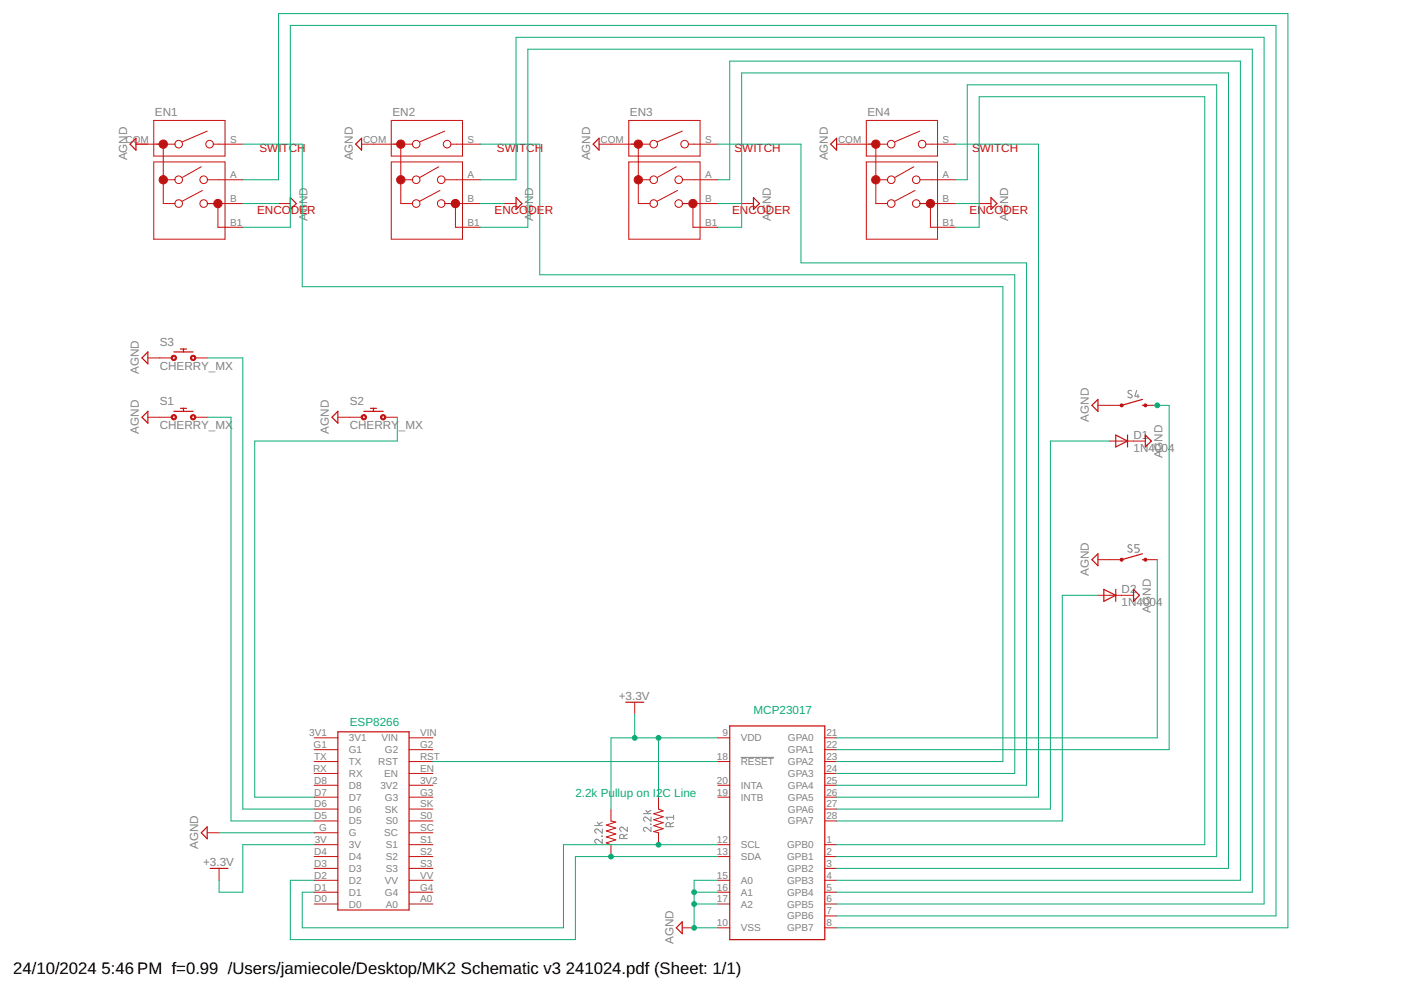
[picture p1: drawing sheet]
<svg xmlns="http://www.w3.org/2000/svg" width="297mm" height="210mm" viewBox="0 0 297 210" stroke-linecap="round" stroke-linejoin="round" font-family="sans-serif">
<g fill="none" stroke="#808080" stroke-width=".21">
<path d="M239.4 82.7a.41 .41 0 0 0-.6-.1 .41 .41 0 0 0-.1 .6l.6 .3a.37 .37 0 0 1 .2 .5 .37 .37 0 0 1-.5 .2l-.4-.2M240.5 82.6l-.4 1.2h.9M240.7 83.5v.7M239.4 115.4a.41 .41 0 0 0-.5-.1 .41 .41 0 0 0-.2 .5l.6 .4a.37 .37 0 0 1 .2 .5 .37 .37 0 0 1-.5 .1l-.4-.2M241 115.3h-.9v.7h.5a.46 .46 0 0 1 .4 .4 .46 .46 0 0 1-.4 .5h-.5M125.8 174.7h1.6M126.4 174l.5 .7M127.3 176.9l.1 .1zM127.4 177.6v.9l-.9-.8a.44 .44 0 0 0-.7 .1 .44 .44 0 0 0 .4 .7M127.4 175.4v.9l-.9-.8a.44 .44 0 0 0-.7 .2 .44 .44 0 0 0 .4 .6M127.4 174l-.7 .4M132 177.4v-.4a.44 .44 0 0 0-.4-.5 .44 .44 0 0 0-.5 .5v.4h1.6"/>
<path d="M132.7 175v.9l-.9-.8a.44 .44 0 0 0-.7 .2 .44 .44 0 0 0 .4 .6M132.7 176.5l-.7 .4M136.1 172.2h1.6M136.7 171.5l.5 .7M137.6 174.4l.1 .1zM137.7 175v.9l-.9-.7a.44 .44 0 0 0-.6 .1 .44 .44 0 0 0 .3 .6M137.7 172.9v.9l-.9-.8a.44 .44 0 0 0-.6 .2 .44 .44 0 0 0 .3 .6M137.7 171.5l-.7 .4M141.8 174.9v-.4a.44 .44 0 0 0-.4-.5 .44 .44 0 0 0-.5 .5v.4h1.6M142.5 174l-.7 .4M142.5 172.9h-1.6l.4 .5M142.5 172.5v.9"/>
<path d="M156.7 160.3h7"/>
</g>
<g fill="none" stroke="#c90d0c" stroke-width=".21">
<path d="M28.8 30.5h8.3M32.5 25.5h15.1v7.5h-15.1zM32.5 34.3h15.1v16.3h-15.1zM34.5 30.5v12.6h2.6M35.1 38h2M42.6 35.3l-4 2.2M43.8 38h7.6M43.8 27.7l-5.2 2.3M45.1 30.5h6.3M76.5 30.5h10.8M82.8 25.5h15.1v7.5h-15.1zM82.8 34.3h15.1v16.3h-15.1z"/>
<path d="M84.8 30.5v12.6h2.5M85.3 38h2M92.8 35.3l-4 2.2M94.1 38h7.5M94.1 27.7l-5.3 2.3M95.4 30.5h6.2M126.7 30.5h10.9M133 25.5h15.1v7.5h-15.1zM133 34.3h15.1v16.3h-15.1zM135 30.5v12.6h2.6M135.6 38h2M143.1 35.3l-4 2.2"/>
<path d="M144.3 38h7.6M144.3 27.7l-5.2 2.3M145.6 30.5h6.3M177 30.5h10.8M183.3 25.5h15.1v7.5h-15.1zM183.3 34.3h15.1v16.3h-15.1zM185.3 30.5v12.6h2.5M185.8 38h2M193.3 35.3l-4 2.2M194.6 38h7.5M194.6 27.7l-5.3 2.3M195.9 30.5h6.2"/>
<path d="M42.8 40.3l-4.2 2.3M43.8 43.1h7.6M46.1 43.1v5h5.3M58.9 43.1h2.5M93.1 40.3l-4.3 2.3M94.1 43.1h7.5M96.4 43.1v5h5.2M106.7 43.1h2.5M143.3 40.3l-4.2 2.3M144.3 43.1h7.6M146.6 43.1v5h5.3M156.9 43.1h2.5"/>
<path d="M193.6 40.3l-4.3 2.3M194.6 43.1h7.5M196.8 43.1v5h5.3M207.2 43.1h2.5M31.3 75.7h5M41.3 75.7h2.5M31.3 88.3h5M41.3 88.3h2.5M71.5 88.3h5M81.5 88.3h2.6M232.3 85.8h5M234.8 93.3h7.5"/>
<path d="M242.3 85.8h2.5M232.3 118.4h5M242.3 118.4h2.5M232.3 126h7.5M66.5 158.6h5M66.5 156.1h5M86.6 158.6h5M86.6 156.1h5M134.3 148.6v2.5M151.9 156.1h2.5M174.5 158.6h2.5M174.5 156.1h2.5"/>
<path d="M43.8 176.2h2.6M66.5 178.7h5M66.5 176.2h5M66.5 173.7h5M66.5 171.2h5M66.5 168.7h5M66.5 166.2h5M66.5 163.7h5M66.5 161.1h5M86.6 178.7h5M86.6 176.2h5M86.6 173.7h5"/>
<path d="M86.6 171.2h5M86.6 168.7h5M86.6 166.2h5M86.6 163.7h5M86.6 161.1h5M129.3 171.2v2.5l1 .2-2 .7 2 .6-2 .6 2 .7-2 .6 2 .6-2 .7 1 .3v2.6M139.3 168.7v2.5l1 .4-2 .6 2 .6-2 .7 2 .6-2 .6 2 .6-2 .7 1 .2v2.5M151.9 178.7h2.5M151.9 168.7h2.5M151.9 166.2h2.5M151.9 161.1h2.5M174.5 178.7h2.5"/>
<path d="M174.5 173.7h2.5M174.5 171.2h2.5M174.5 168.7h2.5M174.5 166.2h2.5M174.5 163.7h2.5M174.5 161.1h2.5M46.4 183.7v2.6M66.5 191.3h5M66.5 188.8h5M66.5 186.3h5M66.5 183.7h5M66.5 181.3h5"/>
<path d="M86.6 191.3h5M86.6 188.8h5M86.6 186.3h5M86.6 183.7h5M86.6 181.3h5M144.3 196.3h2.6M151.9 191.3h2.5M151.9 188.8h2.5M151.9 186.3h2.5M151.9 181.3h2.5M151.9 196.3h2.5M174.5 191.3h2.5"/>
<path d="M174.5 188.8h2.5M174.5 186.3h2.5M174.5 183.7h2.5M174.5 181.3h2.5M174.5 193.8h2.5M174.5 196.3h2.5"/>
<circle cx="37.8" cy="30.5" r=".8"/>
<circle cx="37.8" cy="38" r=".8"/>
<circle cx="43.1" cy="38" r=".8"/>
<circle cx="44.3" cy="30.5" r=".8"/>
<circle cx="88.1" cy="30.5" r=".8"/>
<circle cx="88.1" cy="38" r=".8"/>
<circle cx="93.3" cy="38" r=".8"/>
<circle cx="94.6" cy="30.5" r=".8"/>
<circle cx="138.3" cy="30.5" r=".8"/>
<circle cx="138.3" cy="38" r=".8"/>
<circle cx="143.6" cy="38" r=".8"/>
<circle cx="144.8" cy="30.5" r=".8"/>
<circle cx="188.6" cy="30.5" r=".8"/>
<circle cx="188.6" cy="38" r=".8"/>
<circle cx="193.8" cy="38" r=".8"/>
<circle cx="195.1" cy="30.5" r=".8"/>
<circle cx="37.8" cy="43.1" r=".8"/>
<circle cx="43.1" cy="43.1" r=".8"/>
<circle cx="88.1" cy="43.1" r=".8"/>
<circle cx="93.3" cy="43.1" r=".8"/>
<circle cx="138.3" cy="43.1" r=".8"/>
<circle cx="143.6" cy="43.1" r=".8"/>
<circle cx="188.6" cy="43.1" r=".8"/>
<circle cx="193.8" cy="43.1" r=".8"/>
</g>
<g fill="none" stroke="#c90d0c" stroke-width=".25">
<path d="M28.8 29.3v2.5l-1.3-1.3zM76.5 29.3v2.5l-1.3-1.3zM126.7 29.3v2.5l-1.2-1.3zM177 29.3v2.5l-1.3-1.3zM61.4 41.8l1.3 1.3-1.3 1.2zM109.2 41.8l1.2 1.3-1.2 1.2zM159.4 41.8l1.3 1.3-1.3 1.2zM209.7 41.8l1.2 1.3-1.2 1.2zM31.3 74.5v2.5l-1.3-1.3zM36.8 74.5h4.1M38.2 73.9h1.3M38.8 73.9v.6"/>
<path d="M31.3 87v2.5l-1.3-1.2zM36.8 87h4.1M38.2 86.4h1.3M38.8 86.4v.6M71.5 87v2.5l-1.3-1.2zM77 87h4.1M78.4 86.4h1.3M79 86.4v.6M231 85.8l1.3-1.3v2.5zM236.1 92.1l2.4 1.2-2.4 1.3zM238.5 92.1v2.5M241.7 85.8h.6"/>
<path d="M241.7 84.5l-4.4 1.3M242.3 92.1l1.3 1.2-1.3 1.3zM231 118.4l1.3-1.2v2.5zM241.7 118.4h.6M241.7 117.2l-4.4 1.2M233.5 124.7l2.6 1.3-2.6 1.2zM236.1 124.7v2.5M239.8 124.7l1.3 1.3-1.3 1.2zM71.5 154.9h15.1v37.7h-15.1zM132.4 148.6h3.8M154.4 153.6h20.1v45.2h-20.1zM43.8 175v2.5l-1.2-1.3z"/>
<path d="M44.5 183.7h3.7M144.3 195.1v2.5l-1.2-1.3z"/>
</g>
<g fill="#c90d0c" stroke="#c90d0c" stroke-width=".21">
<path d="M36.4 87.9a.57 .57 0 0 1 .9 .1 .57 .57 0 0 1-.4 .8 .57 .57 0 0 1-.7-.5h.2a.32 .32 0 0 1 .5-.4 .32 .32 0 0 1 .1 .5 .32 .32 0 0 1-.5 0l-.3-.1z" fill-rule="evenodd"/>
<path d="M40.5 87.9a.58 .58 0 0 1 .9 .1 .58 .58 0 0 1-.4 .9 .58 .58 0 0 1-.7-.6h.2a.32 .32 0 0 1 .4-.4 .32 .32 0 0 1 .2 .5 .32 .32 0 0 1-.5 0l-.3-.1z" fill-rule="evenodd"/>
<path d="M76.6 87.9a.57 .57 0 0 1 .9 .1 .57 .57 0 0 1-.4 .8 .57 .57 0 0 1-.7-.5h.3a.31 .31 0 0 1 .4-.3 .31 .31 0 0 1 .1 .5 .31 .31 0 0 1-.5-.1v-.1h-.3z" fill-rule="evenodd"/>
<path d="M80.7 87.9a.57 .57 0 0 1 .9 .1 .57 .57 0 0 1-.4 .8 .57 .57 0 0 1-.7-.5h.3a.31 .31 0 0 1 .4-.3 .31 .31 0 0 1 .1 .5 .31 .31 0 0 1-.5-.1v-.1h-.3z" fill-rule="evenodd"/>
<path d="M36.4 75.3a.57 .57 0 0 1 .9 .2 .57 .57 0 0 1-.4 .8 .57 .57 0 0 1-.7-.6h.2a.32 .32 0 0 1 .5-.3 .32 .32 0 0 1 .1 .5 .32 .32 0 0 1-.5 0l-.3-.2z" fill-rule="evenodd"/>
<path d="M40.5 75.3a.58 .58 0 0 1 .9 .2 .58 .58 0 0 1-.4 .8 .58 .58 0 0 1-.7-.6h.2a.32 .32 0 0 1 .4-.3 .32 .32 0 0 1 .2 .5 .32 .32 0 0 1-.5 0l-.3-.2z" fill-rule="evenodd"/>
<circle cx="34.5" cy="30.5" r=".89"/>
<circle cx="46.1" cy="43.1" r=".89"/>
<circle cx="34.5" cy="38" r=".89"/>
<circle cx="84.8" cy="30.5" r=".89"/>
<circle cx="96.4" cy="43.1" r=".89"/>
<circle cx="84.8" cy="38" r=".89"/>
<circle cx="135" cy="30.5" r=".89"/>
<circle cx="146.6" cy="43.1" r=".89"/>
<circle cx="135" cy="38" r=".89"/>
<circle cx="185.3" cy="30.5" r=".89"/>
<circle cx="196.8" cy="43.1" r=".89"/>
<circle cx="185.3" cy="38" r=".89"/>
<circle cx="237.3" cy="85.8" r=".32"/>
<circle cx="242.3" cy="85.8" r=".32"/>
<circle cx="237.3" cy="118.4" r=".32"/>
<circle cx="242.3" cy="118.4" r=".32"/>
</g>
<g fill="none" stroke="#0dab76" stroke-width=".21">
<path d="M51.4 38h7.5v-35.1h213.6v193.4h-95.5M51.4 30.5h12.5v30.2h148.3v100.4h-35.2M101.6 38h7.6v-30.1h158.2v183.4h-90.4M101.6 30.5h12.6v27.6h100.5v105.6h-37.7M151.9 38h2.5v-25.1h108v173.4h-85.4M151.9 30.5h17.6v25.1h47.7v110.6h-40.2M202.1 30.5h17.6v138.2h-42.7M202.1 38h2.5v-20.1h52.8v163.4h-80.4M51.4 43.1h7.5M51.4 48.1h10v-42.7h208.6v188.4h-93M101.6 43.1h5.1M101.6 48.1h10.1v-37.7h153.2v178.4h-87.9"/>
<path d="M151.9 43.1h5M151.9 48.1h5v-32.7h103v168.3h-82.9M202.1 43.1h5.1M202.1 48.1h5.1v-27.6h47.7v158.2h-77.9M43.8 75.7h7.6v95.5h15.1M43.8 88.3h5.1v85.4h17.6M84.1 88.3v5h-30.2v75.4h12.6M234.8 93.3h-12.6v77.9h-45.2M244.8 85.8h2.6v72.8h-70.4M244.8 118.4v37.7h-67.8M232.3 126h-7.6v47.7h-47.7M134.3 151.1v5"/>
<path d="M139.3 156.1v12.6M151.9 156.1h-22.6v15.1M46.4 176.2h20.1M66.5 178.7h-15.1v10.1h-5v-2.5M91.6 161.1h60.3M151.9 178.7h-32.7v17.6h-55.3v-7.5h2.6M146.9 188.8h5M146.9 191.3h5M151.9 186.3h-5v10h5M151.9 181.3h-30.2v17.5h-60.3v-12.5h5.1"/>
</g>
<g fill="#0dab76" stroke="#0dab76" stroke-width=".21">
<circle cx="146.9" cy="196.3" r=".51"/>
<circle cx="146.9" cy="188.8" r=".51"/>
<circle cx="146.9" cy="191.3" r=".51"/>
<circle cx="244.8" cy="85.8" r=".51"/>
<circle cx="134.3" cy="156.1" r=".51"/>
<circle cx="139.3" cy="156.1" r=".51"/>
<circle cx="129.3" cy="181.3" r=".51"/>
<circle cx="139.3" cy="178.7" r=".51"/>
</g>
<g font-size="3.5">
<text x="2.8" y="206.1">24/10/2024</text>
<text x="21.5" y="206.1">5:46 PM f=0.99 /Users/jamiecole/Desktop/MK2 Schematic v3</text>
<text x="119.7" y="206.1">241024.pdf (Sheet: 1/1)</text>
</g>
<g font-size="2.5" fill="#808080">
<text x="32.8" y="24.5">EN1</text>
<text x="83" y="24.5">EN2</text>
<text x="133.3" y="24.5">EN3</text>
<text x="183.5" y="24.5">EN4</text>
<text x="26.9" y="34" transform="rotate(-90 26.9 34)">AGND</text>
<text x="74.6" y="34" transform="rotate(-90 74.6 34)">AGND</text>
<text x="124.9" y="34" transform="rotate(-90 124.9 34)">AGND</text>
<text x="175.1" y="34" transform="rotate(-90 175.1 34)">AGND</text>
<text x="65.1" y="46.8" transform="rotate(-90 65.1 46.8)">AGND</text>
<text x="112.8" y="46.8" transform="rotate(-90 112.8 46.8)">AGND</text>
<text x="163.1" y="46.8" transform="rotate(-90 163.1 46.8)">AGND</text>
<text x="213.3" y="46.8" transform="rotate(-90 213.3 46.8)">AGND</text>
<text x="33.8" y="73.2">S3</text>
<text x="29.4" y="79.2" transform="rotate(-90 29.4 79.2)">AGND</text>
<text x="33.8" y="78.2">CHERRY_MX</text>
<text x="33.8" y="85.8">S1</text>
<text x="74" y="85.8">S2</text>
<text x="230.4" y="89.2" transform="rotate(-90 230.4 89.2)">AGND</text>
<text x="29.4" y="91.7" transform="rotate(-90 29.4 91.7)">AGND</text>
<text x="33.8" y="90.8">CHERRY_MX</text>
<text x="69.6" y="91.7" transform="rotate(-90 69.6 91.7)">AGND</text>
<text x="74" y="90.8">CHERRY</text>
<text x="84.4" y="90.8">_MX</text>
<text x="239.8" y="95.6">1N4004</text>
<text x="239.8" y="92.8">D1</text>
<text x="246" y="97" transform="rotate(-90 246 97)">AGND</text>
<text x="230.4" y="121.9" transform="rotate(-90 230.4 121.9)">AGND</text>
<text x="237.3" y="125.5">D2</text>
<text x="237.3" y="128.3">1N4004</text>
<text x="243.5" y="129.7" transform="rotate(-90 243.5 129.7)">AGND</text>
<text x="130.9" y="148.1">+3.3V</text>
<text x="42" y="179.7" transform="rotate(-90 42 179.7)">AGND</text>
<text x="43" y="183.3">+3.3V</text>
<text x="142.5" y="199.8" transform="rotate(-90 142.5 199.8)">AGND</text>
</g>
<g font-size="2.5" fill="#c90d0c">
<text x="54.9" y="32.3">SWI</text>
<text x="59.6" y="32.3">TCH</text>
<text x="105.1" y="32.3">SWI</text>
<text x="109.8" y="32.3">TCH</text>
<text x="155.4" y="32.3">S</text>
<text x="157" y="32.3">WITCH</text>
<text x="205.6" y="32.3">S</text>
<text x="207.3" y="32.3">WITCH</text>
<text x="54.4" y="45.3">ENCO</text>
<text x="61.6" y="45.3">DER</text>
<text x="104.6" y="45.3">ENCO</text>
<text x="111.8" y="45.3">DER</text>
<text x="154.9" y="45.3">ENCODER</text>
<text x="205.1" y="45.3">ENCODER</text>
</g>
<g font-size="2.5" fill="#0dab76">
<text x="74" y="153.6">ESP8266</text>
<text x="159.4" y="151.1">MCP23017</text>
<text x="121.7" y="168.7">2.2k Pullup on I2C Line</text>
</g>
<g font-size="2.1" fill="#808080">
<text x="26.6" y="30.2">COM</text>
<text x="48.7" y="30.2">S</text>
<text x="76.8" y="30.2">COM</text>
<text x="98.9" y="30.2">S</text>
<text x="127" y="30.2">COM</text>
<text x="149.2" y="30.2">S</text>
<text x="177.3" y="30.2">COM</text>
<text x="199.4" y="30.2">S</text>
<text x="48.7" y="37.7">A</text>
<text x="98.9" y="37.7">A</text>
<text x="149.2" y="37.7">A</text>
<text x="199.4" y="37.7">A</text>
<text x="48.7" y="42.7">B</text>
<text x="48.7" y="47.7">B1</text>
<text x="98.9" y="42.7">B</text>
<text x="98.9" y="47.7">B1</text>
<text x="149.2" y="42.7">B</text>
<text x="149.2" y="47.7">B1</text>
<text x="199.4" y="42.7">B</text>
<text x="199.4" y="47.7">B1</text>
<text x="65.4" y="155.8">3V1</text>
<text x="88.9" y="155.8">VIN</text>
<text x="152.9" y="155.8">9</text>
<text x="174.8" y="155.8">21</text>
<text x="66.4" y="158.3">G1</text>
<text x="66.5" y="160.8">TX</text>
<text x="73.8" y="161.9">TX</text>
<text x="73.8" y="159.4">G1</text>
<text x="73.8" y="156.9">3V1</text>
<text x="80" y="161.9">RST</text>
<text x="80.7" y="156.9">VIN</text>
<text x="81.4" y="159.4">G2</text>
<text x="88.9" y="158.3">G2</text>
<text x="88.9" y="160.8">RST</text>
<text x="151.7" y="160.8">18</text>
<text x="156.7" y="161.9">RESET</text>
<text x="156.7" y="156.9">VDD</text>
<text x="166.7" y="156.9">GPA0</text>
<text x="166.7" y="159.4">GPA1</text>
<text x="166.7" y="161.9">GPA2</text>
<text x="174.8" y="158.3">22</text>
<text x="174.8" y="160.8">23</text>
<text x="66.2" y="163.3">RX</text>
<text x="66.5" y="165.8">D8</text>
<text x="73.8" y="166.9">D8</text>
<text x="73.8" y="164.4">RX</text>
<text x="80.5" y="166.9">3V2</text>
<text x="81.3" y="164.4">EN</text>
<text x="88.9" y="163.3">EN</text>
<text x="88.9" y="165.8">3V2</text>
<text x="151.7" y="165.8">20</text>
<text x="156.7" y="166.9">INTA</text>
<text x="166.7" y="164.4">GPA3</text>
<text x="166.7" y="166.9">GPA4</text>
<text x="174.8" y="163.3">24</text>
<text x="174.8" y="165.8">25</text>
<text x="66.5" y="173.4">D5</text>
<text x="66.5" y="170.8">D6</text>
<text x="66.5" y="168.3">D7</text>
<text x="73.8" y="171.9">D6</text>
<text x="73.8" y="169.4">D7</text>
<text x="81.4" y="169.4">G3</text>
<text x="81.4" y="171.9">SK</text>
<text x="88.9" y="168.3">G3</text>
<text x="88.9" y="170.8">SK</text>
<text x="88.9" y="173.4">S0</text>
<text x="151.7" y="168.3">19</text>
<text x="156.7" y="169.4">INTB</text>
<text x="166.7" y="169.4">GPA5</text>
<text x="166.7" y="171.9">GPA6</text>
<text x="174.8" y="168.3">26</text>
<text x="174.8" y="170.8">27</text>
<text x="174.8" y="173.4">28</text>
<text x="66.6" y="178.4">3V</text>
<text x="67.5" y="175.9">G</text>
<text x="73.8" y="179.5">3V</text>
<text x="73.8" y="177">G</text>
<text x="73.8" y="174.5">D5</text>
<text x="81.3" y="177">SC</text>
<text x="81.7" y="174.5">S0</text>
<text x="81.7" y="179.5">S1</text>
<text x="88.9" y="175.9">SC</text>
<text x="88.9" y="178.4">S1</text>
<text x="151.7" y="178.4">12</text>
<text x="156.7" y="179.5">SCL</text>
<text x="166.5" y="179.5">GPB0</text>
<text x="166.7" y="174.5">GPA7</text>
<text x="174.8" y="178.4">1</text>
<text x="66.5" y="185.9">D2</text>
<text x="66.5" y="183.4">D3</text>
<text x="66.5" y="180.9">D4</text>
<text x="73.8" y="184.5">D3</text>
<text x="73.8" y="182">D4</text>
<text x="81.7" y="182">S2</text>
<text x="81.7" y="184.5">S3</text>
<text x="88.9" y="180.9">S2</text>
<text x="88.9" y="183.4">S3</text>
<text x="88.9" y="185.9">VV</text>
<text x="151.7" y="180.9">13</text>
<text x="151.7" y="185.9">15</text>
<text x="156.7" y="182">SDA</text>
<text x="166.5" y="182">GPB1</text>
<text x="166.5" y="184.5">GPB2</text>
<text x="174.8" y="180.9">2</text>
<text x="174.8" y="183.4">3</text>
<text x="174.8" y="185.9">4</text>
<text x="66.5" y="190.9">D0</text>
<text x="66.5" y="188.4">D1</text>
<text x="73.8" y="189.5">D1</text>
<text x="73.8" y="187">D2</text>
<text x="81.4" y="187">VV</text>
<text x="81.4" y="189.5">G4</text>
<text x="88.9" y="188.4">G4</text>
<text x="88.9" y="190.9">A0</text>
<text x="151.7" y="188.4">16</text>
<text x="151.7" y="190.9">17</text>
<text x="156.7" y="187">A0</text>
<text x="156.7" y="189.5">A1</text>
<text x="166.5" y="187">GPB3</text>
<text x="166.5" y="189.5">GPB4</text>
<text x="174.8" y="188.4">5</text>
<text x="174.8" y="190.9">6</text>
<text x="73.8" y="192">D0</text>
<text x="81.7" y="192">A0</text>
<text x="151.7" y="196">10</text>
<text x="156.7" y="192">A2</text>
<text x="156.7" y="197.1">VSS</text>
<text x="166.5" y="192">GPB5</text>
<text x="166.5" y="194.6">GPB6</text>
<text x="166.5" y="197.1">GPB7</text>
<text x="174.8" y="193.5">7</text>
<text x="174.8" y="196">8</text>
</g>
</svg>
